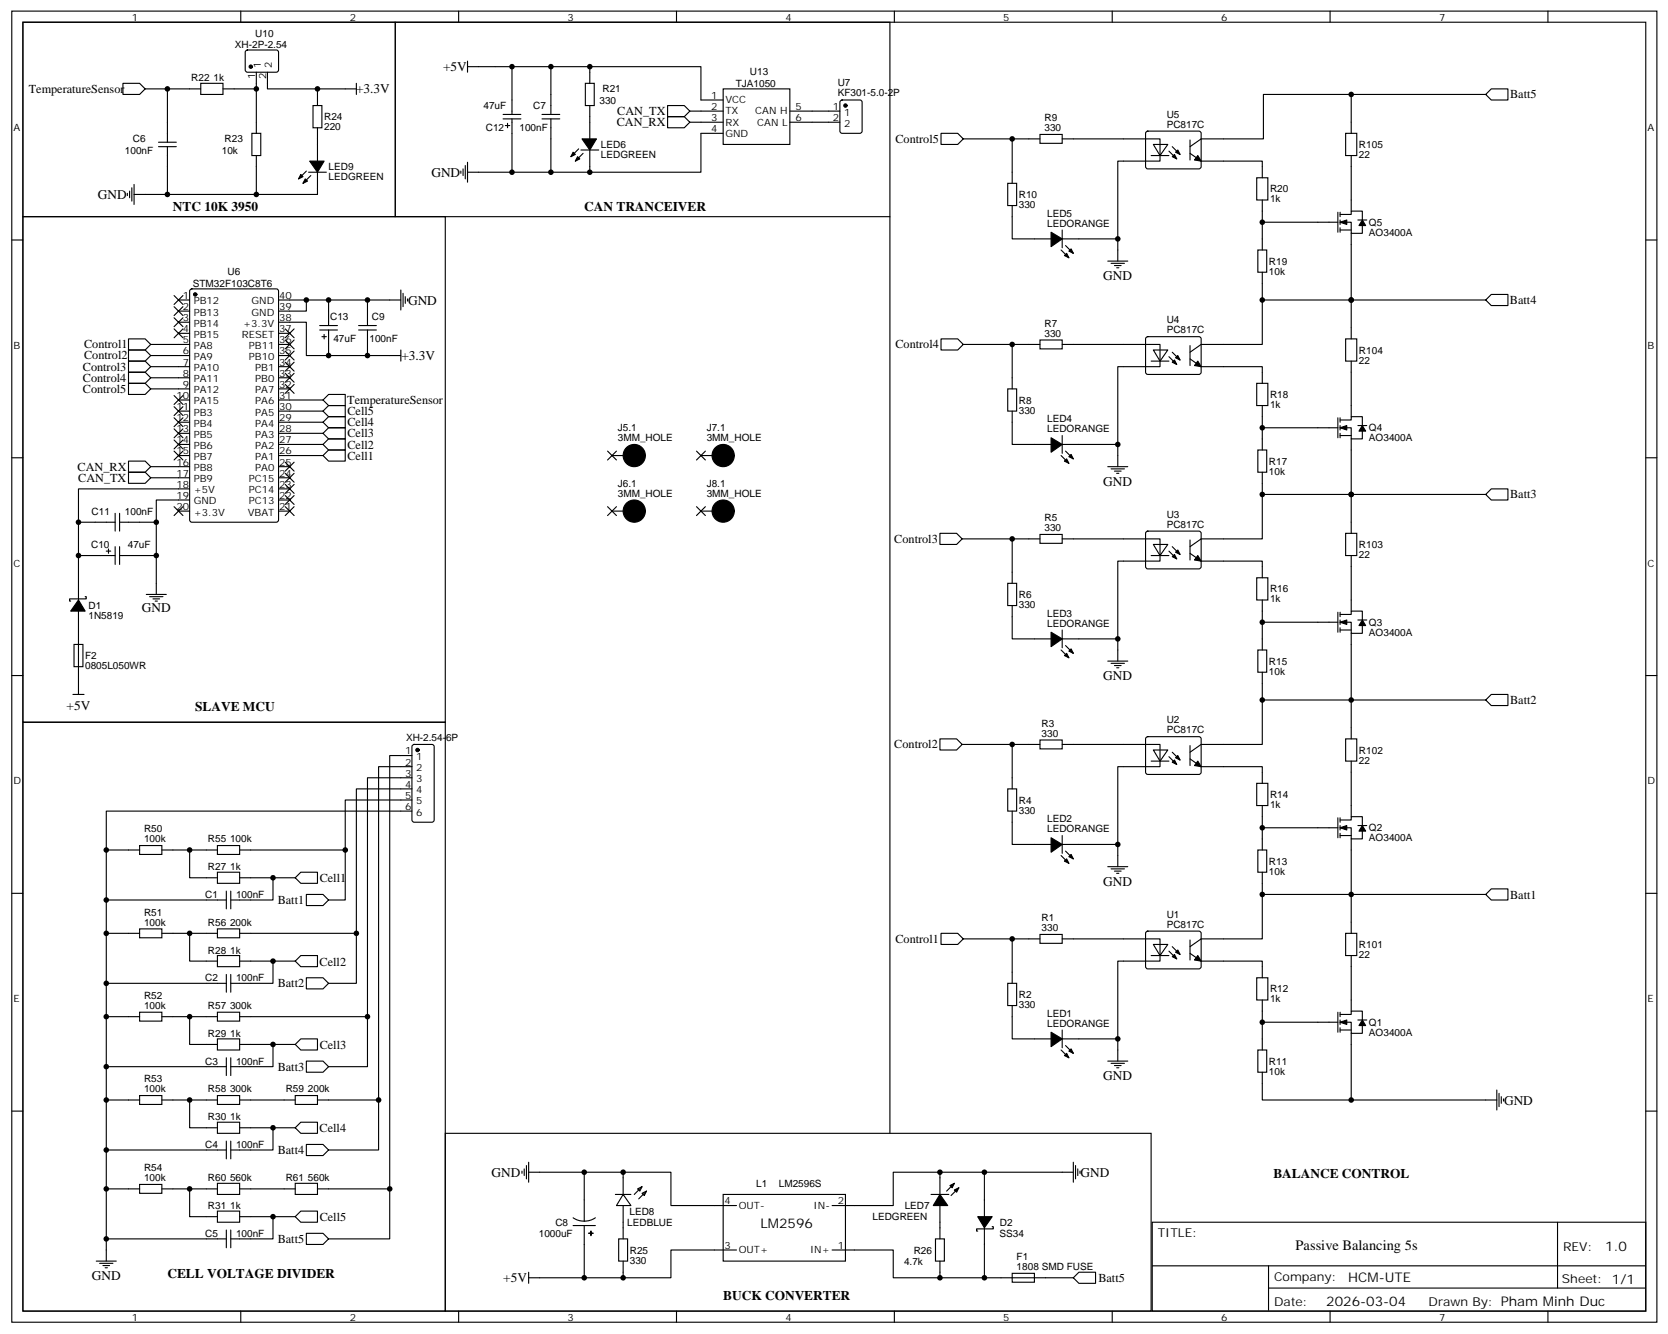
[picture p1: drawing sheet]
<svg xmlns="http://www.w3.org/2000/svg" width="529mm" height="424mm" viewBox="0 0 529 424" stroke-linecap="round" stroke-linejoin="round" font-family="sans-serif">
<g fill="none" stroke="#000" stroke-width=".35">
<path d="M3.7 3.5h522.2v416.3h-522.2zM7.3 7.1h515v409.2h-515zM7.3 7.1h118.1v61.7h-118.1zM76.4 3.5v3.6M78.1 16.1l.4-.2h9.5l.4 .7-.1 5.9-.6 .4h-9.4l-.5-.7v-5.6zM125.4 7.1h157v61.7h-157zM145.6 3.5v3.6M148.4 19.4v3.5M214.7 3.5v3.6M283.8 3.5v3.6M353 3.5v3.6M422.1 3.5v3.6"/>
<path d="M491.3 3.5v3.6M39 26.5h5.3l1.8 1.7-1.8 1.8h-5.3zM46.1 28.2h17.6M53.1 28.2v17M63.7 26.5h7.1v3.5h-7.1zM81.4 22.9v5.3h-10.6M81.4 28.2v14.1M84.9 22.9v5.3h28.2M99.3 33.5h2.9v7.1h-2.9zM100.8 28.2v5.3M113.1 26.5v3.5M148.4 21.2h74.1v10.6h7"/>
<path d="M159.7 37.7h5.6M159.7 36.3h5.6M160.4 39.9h1.4M161.1 39.2v1.4M162.5 21.2v15.1M162.5 37.7v17M172 37.7h5.7M172 36.3h5.7M174.8 21.2v15.1M174.8 37.7v17M185.8 26.5h2.8v7h-2.8zM187.2 21.2v5.3"/>
<path d="M187.2 33.5v10.6M211.9 33.5h5.3l1.7 1.8-1.7 1.7h-5.3zM211.9 37h5.3l1.7 1.8-1.7 1.8h-5.3zM218.9 35.3h10.6M218.9 38.8h10.6M229.5 28.2h21.2v17.7h-21.2zM250.7 35.3h15.9M250.7 38.8h15.9M266.8 32l.5-.2h5.6l.7 .4v9.4l-.4 .7h-5.9l-.7-.4v-9.4zM428.8 30v12.3M471.5 30h-70.5v14.1h-19.8l-3.5 2.5M471.5 30l1.8-1.8h5.3v3.6h-5.3z"/>
<path d="M41.8 59.6v4.3M42.5 58.6v6.3M50.3 46.6h5.7M50.3 45.2h5.7M53.1 46.6v15.1M79.9 42.3h2.9v7.1h-2.9zM81.4 49.4v12.3h-38.9M97.2 54.3l-2.4 2.5M97.9 54.7h5.7M98.6 55.7l-2.4 2.5M100.8 54.7v7h-19.4M100.8 40.6v10.6"/>
<path d="M146.3 54.3v.7M147 53.6v2.1M147.7 52.6v4.2M148.4 51.5v6.4M183.7 47.3l-2.5 2.4M184.4 47.6h5.6M185.1 48.7l-2.5 2.5M187.2 47.6v7.1M229.5 42.3h-7v12.4h-74.1M298.7 42.3h5.3l1.7 1.8-1.7 1.8h-5.3zM305.7 44.1h24.4M319.8 58.2h2.9v7.1h-2.9z"/>
<path d="M321.2 44.1v14.1M330.1 42.7h7v2.8h-7zM337.1 44.1h31.1v7.1h-13.4v24.6h-17.7M363.8 41.8l.5-.2 16.5 .1 .4 .6-.1 10.9-.6 .4h-16.5l-.4-.7v-10.6zM365.3 49.4h5.7M366 45.9h4.6l-2.4 3.5zM371 48l2.5 2.4M372 46.6l2.5 2.4M377.7 48.7l3.5 2.5h19.4v5.2M377.7 44.4v6.4M398.9 56.4h3.5v7.1h-3.5zM427.1 42.3h3.5v7.1h-3.5z"/>
<path d="M428.8 49.4v17.6M3.7 76.2h3.6M7.3 68.8h134v160.5h-134zM40.4 61.4v.7M41.1 60.7v2.1M282.4 68.8v291M321.2 65.3v10.5h12.4M336.8 79.4l2.4 2.4M337.1 73v5.7M338.2 78l2.4 2.4M354.8 75.8v7.1M399.2 79.4h2.8v7h-2.8z"/>
<path d="M400.6 63.5v15.9M400.6 70.6h24M424.6 67.4v6.3M425.3 68.1h3.5v-1.1h3.6v2.8M425.3 70.6h3.5v3.5h3.6v-2.5M425.3 67.4v1.4M425.3 69.8v1.5M425.3 72.3v1.4M425.3 73h3.5M428.8 74.1v33.5M431 69.8h2.8M522.3 76.2h3.6"/>
<path d="M55.2 97.4l2.9 2.8M55.2 93.8l2.9 2.9M56.7 95.2h3.5M56.7 98.8h3.5M58.1 97.4l-2.9 2.8M58.1 93.8l-2.9 2.9M60.4 91.9l.5-.2h26.8l.7 .5v72.9l-.5 .7h-27l-.7-.5v-72.9zM88.4 95.2h38.8M97.2 95.2v3.6h-8.8M104.3 95.2v8.2M116.6 95.2v8.2M127.2 92.1v6.3"/>
<path d="M127.9 93.1v4.3M128.6 94.2v2.1M129.3 94.9v.7M351.6 82.9h6.3M352.6 83.6h4.3M353.7 84.3h2.1M354.4 85h.7M400.6 86.4v8.8M471.5 95.2l1.8-1.7h5.3v3.5h-5.3zM471.5 95.2h-70.9v14.2h-19.4l-3.5 2.4M40.8 107.6h5.3l1.7 1.8-1.7 1.7h-5.3zM40.8 111.1h5.3l1.7 1.8-1.7 1.8h-5.3z"/>
<path d="M40.8 114.7h5.3l1.7 1.7-1.7 1.8h-5.3zM40.8 118.2h5.3l1.7 1.7-1.7 1.8h-5.3zM47.8 109.4h12.4M47.8 112.9h12.4M47.8 116.4h12.4M47.8 119.9h12.4M55.2 104.4l2.9 2.8M55.2 100.9l2.9 2.8M56.7 102.3h3.5M56.7 105.8h3.5M58.1 104.4l-2.9 2.8M58.1 100.9l-2.9 2.8"/>
<path d="M88.4 102.3h8.8v10.6h30M88.4 109.4h3.5M88.4 105.8h3.5M88.4 112.9h3.5M88.4 116.4h3.5M88.4 119.9h3.5M90.5 104.4l2.8 2.8M90.5 107.9l2.8 2.9M90.5 111.5l2.8 2.8M90.5 115l2.8 2.8M90.5 118.5l2.8 2.9M93.3 104.4l-2.8 2.8"/>
<path d="M93.3 107.9l-2.8 2.9M93.3 111.5l-2.8 2.8M93.3 115l-2.8 2.8M93.3 118.5l-2.8 2.9M101.5 104.8h5.6M101.5 103.4h5.6M102.2 106.9h1.4M102.9 106.2v1.4M104.3 104.8v8.1M113.8 104.8h5.7M113.8 103.4h5.7M116.6 104.8v8.1"/>
<path d="M127.2 111.1v3.6M298.7 107.6h5.3l1.7 1.8-1.7 1.7h-5.3zM305.7 109.4h24.4M321.2 109.4v14.1M330.1 107.9h7v2.9h-7zM337.1 109.4h31.1v7h-13.4v24.7M363.8 107.1l.5-.2h16.5l.4 .7-.1 10.9-.6 .4-16.5-.1-.4-.6v-10.6zM365.3 114.7h5.7M366 111.1h4.6l-2.4 3.6zM371 113.2l2.5 2.5M372 111.8l2.5 2.5M377.7 113.9l3.5 2.5h19.4v5.3"/>
<path d="M377.7 109.7v6.4M427.1 107.6h3.5v7.1h-3.5zM428.8 114.7v17.6M40.8 121.7h5.3l1.7 1.8-1.7 1.7h-5.3zM47.8 123.5h12.4M55.2 129.1l2.9 2.8M55.2 132.6l2.9 2.9M55.2 136.2l2.9 2.8M55.2 139.7l2.9 2.8M55.2 125.6l2.9 2.8M56.7 127h3.5M56.7 130.5h3.5"/>
<path d="M56.7 134.1h3.5M56.7 137.6h3.5M58.1 139.7l-2.9 2.8M58.1 129.1l-2.9 2.8M58.1 132.6l-2.9 2.9M58.1 136.2l-2.9 2.8M58.1 125.6l-2.9 2.8M88.4 123.5h3.5M88.4 127h14.1M88.4 130.5h14.1M88.4 134.1h14.1M88.4 137.6h14.1"/>
<path d="M90.5 122.1l2.8 2.8M93.3 122.1l-2.8 2.8M104.3 139.3h5.3v3.6h-5.3l-1.8-1.8zM104.3 135.8h5.3v3.5h-5.3l-1.8-1.7zM104.3 132.3h5.3v3.5h-5.3l-1.8-1.7zM104.3 128.8h5.3v3.5h-5.3l-1.8-1.8zM104.3 125.2h5.3v3.6h-5.3l-1.8-1.8zM319.8 123.5h2.9v7h-2.9zM321.2 130.5v10.6h12.4M337.1 138.3v5.6M398.9 121.7h3.5v7.1h-3.5zM400.6 128.8v14.1"/>
<path d="M400.6 135.8h24M424.6 132.6v6.4M425.3 133.3h3.5v-1h3.6v2.8M425.3 135.8h3.5v3.5h3.6v-2.4M425.3 132.6v1.5M425.3 135.1v1.4M425.3 137.6v1.4M425.3 138.3h3.5M428.8 139.3v30M431 135.1h2.8M3.7 145.3h3.6M40.8 149.9h5.3l1.7 1.8-1.7 1.8h-5.3z"/>
<path d="M40.8 146.4h5.3l1.7 1.8-1.7 1.7h-5.3zM47.8 148.2h12.4M47.8 151.7h12.4M55.2 143.2l2.9 2.8M56.7 141.1h3.5M56.7 144.6h3.5M58.1 143.2l-2.9 2.8M60.2 155.2h-35.3v35.3M60.2 158.8h-10.6v29.9M88.4 148.2h3.5M88.4 141.1h14.1M88.4 144.6h14.1"/>
<path d="M88.4 151.7h3.5M88.4 155.2h3.5M88.4 158.8h3.5M90.5 157.3l2.8 2.9M90.5 153.8l2.8 2.8M90.5 150.3l2.8 2.8M90.5 146.8l2.8 2.8M93.3 157.3l-2.8 2.9M93.3 153.8l-2.8 2.8M93.3 150.3l-2.8 2.8M93.3 146.8l-2.8 2.8M102.5 144.6l1.8-1.7h5.3v3.5h-5.3z"/>
<path d="M192.8 143.2l2.9 2.8M194.2 144.6h3.6M195.7 143.2l-2.9 2.8M199.5 144.6h3.6M201.3 142.9v3.5M221.1 143.2l2.8 2.8M222.5 144.6h3.5M223.9 143.2l-2.8 2.8M227.8 144.6h3.5M229.5 142.9v3.5M336.8 144.6l2.4 2.5M337.1 141.1h17.7v7.1"/>
<path d="M338.2 143.2l2.4 2.5M351.6 148.2h6.3M352.6 148.9h4.3M353.7 149.6h2.1M354.4 150.3h.7M399.2 142.9h2.8v7h-2.8zM400.6 149.9v7.1M471.5 157l1.8-1.8h5.3v3.6h-5.3zM471.5 157h-70.9v14.1h-19.4l-3.5 2.5M522.3 145.3h3.6M24.9 176.4h11.6M24.9 165.8h11.6"/>
<path d="M33.7 175h1.4M34.4 174.3v1.4M36.5 163v5.6M36.5 173.6v5.6M38 176.4h11.6M38 165.8h11.6M38 163v5.6M38 173.6v5.6M55.2 160.9l2.9 2.8M56.7 162.3h3.5M58.1 160.9l-2.9 2.8M88.4 162.3h3.5"/>
<path d="M90.5 160.9l2.8 2.8M93.3 160.9l-2.8 2.8M192.8 160.9l2.9 2.8M194.2 162.3h3.6M195.7 160.9l-2.9 2.8M199.5 162.3h3.6M201.3 160.5v3.5M221.1 160.9l2.8 2.8M222.5 162.3h3.5M223.9 160.9l-2.8 2.8M227.8 162.3h3.5M229.5 160.5v3.5"/>
<path d="M298.3 169.3h5.3l1.8 1.8-1.8 1.8h-5.3zM305.4 171.1h24.7M321.2 171.1v14.1M330.1 169.7h7v2.8h-7zM337.1 171.1h31.1v7.1h-13.4v24.6M363.8 168.8l.5-.2 16.5 .1 .4 .6-.1 10.9-.6 .4h-16.5l-.4-.7v-10.6zM365.3 176.4h5.7M366 172.9h4.6l-2.4 3.5zM371 175l2.5 2.4M372 173.6l2.5 2.4M377.7 175.7l3.5 2.5h19.4v5.2M377.7 171.4v6.4"/>
<path d="M427.1 169.3h3.5v7.1h-3.5zM428.8 176.4v17.6M24.9 194v26.5M27 189.4h.4v.7h-5.3v.8h.3M46.4 188.7h6.4M47.5 189.4h4.2M48.5 190.1h2.2M49.2 190.9h.8M319.8 185.2h2.9v7.1h-2.9zM321.2 192.3v10.5h12.4M398.9 183.4h3.5v7.1h-3.5zM400.6 190.5v15.9"/>
<path d="M400.6 197.6h24M424.6 194.4v6.3M425.3 195.1h3.5v-1.1h3.6v2.8M425.3 197.6h3.5v3.5h3.6v-2.5M425.3 194.4v1.4M425.3 196.8v1.5M425.3 199.3v1.4M431 196.8h2.8M3.7 214.5h3.6M23.5 204.6h2.8v7.1h-2.8zM336.8 206.4l2.4 2.4M337.1 202.8h17.7v7.1"/>
<path d="M337.1 200v5.7M338.2 205l2.4 2.4M351.6 209.9h6.3M352.6 210.6h4.3M353.7 211.3h2.1M354.4 212h.7M399.2 206.4h2.8v7h-2.8zM400.6 213.4v8.8M425.3 200h3.5M428.8 201.1v33.5M522.3 214.5h3.6M7.3 229.3h134v187h-134z"/>
<path d="M23.1 220.5h3.6M130.7 239.9h-7v137.6h-22.9M131 236.6l.4-.2h5.7l.6 .4 .1 23.5-.5 .7-5.9 .1-.6-.5-.1-23.5zM298.3 234.6h5.3l1.8 1.8-1.8 1.7h-5.3zM305.4 236.4h24.7M321.2 236.4v14.1M330.1 234.9h7v2.9h-7zM337.1 236.4h31.1v7h-13.4v24.7M363.8 234.1l.5-.2h16.5l.4 .7-.1 10.9-.6 .4-16.5-.1-.4-.6v-10.6zM366 238.1h4.6l-2.4 3.6zM372 238.8l2.5 2.5M377.7 236.7v6.4"/>
<path d="M427.1 234.6h3.5v7.1h-3.5zM471.5 222.2h-70.9v14.2h-19.4l-3.5 2.4M471.5 222.2l1.8-1.7h5.3v3.5h-5.3zM130.7 254h-21.1v15.9h-33.5M130.7 250.5h-17.6v45.8h-37M130.7 257.5h-97v12.4M130.7 246.9h-14.1v75.9h-40.5M130.7 243.4h-10.5v105.8h-19.4M319.8 250.5h2.9v7h-2.9zM321.2 257.5v10.6h12.4M365.3 241.7h5.7M371 240.2l2.5 2.5"/>
<path d="M377.7 240.9l3.5 2.5h19.4v5.3M398.9 248.7h3.5v7.1h-3.5zM400.6 255.8v14.1M424.6 259.6v6.4M425.3 259.6v1.5M428.8 241.7v17.6M44.3 268.5h7.1v2.8h-7.1zM44.3 269.9h-10.6v130.5M51.4 269.9h17.6M60.2 269.9v8.8h8.8M69 268.5h7.1v2.8h-7.1zM69 276.9h7.1v3.6h-7.1z"/>
<path d="M76.1 278.7h17.6M86.6 278.7v7h-13.4M93.7 278.7l1.8-1.8h5.3v3.6h-5.3zM109.6 269.9v15.8h-5.3M336.8 271.6l2.4 2.5M337.1 268.1h17.7v7.1M337.1 265.3v5.6M338.2 270.2l2.4 2.5M351.6 275.2h6.3M352.6 275.9h4.3M353.7 276.6h2.1M354.4 277.3h.7"/>
<path d="M399.2 269.9h2.8v7h-2.8zM400.6 276.9v7.1M400.6 262.8h24M425.3 260.3h3.5v-1h3.6v2.8M425.3 262.8h3.5v3.5h3.6v-2.4M425.3 262.1v1.4M425.3 264.6v1.4M425.3 265.3h3.5M428.8 266.3v30M431 262.1h2.8M3.7 283.6h3.6M33.7 296.3h10.6"/>
<path d="M33.7 285.7h38.1M44.3 294.9h7.1v2.8h-7.1zM51.4 296.3h17.6M60.2 296.3v8.9h8.8M69 294.9h7.1v2.8h-7.1zM71.8 282.9v5.7M73.2 282.9v5.7M97.2 284h5.3l1.8 1.7-1.8 1.8h-5.3zM113.1 296.3v15.9h-8.8M298.7 296.3h5.3l1.7 1.8-1.7 1.8h-5.3zM305.7 298.1h24.4M321.2 298.1v14.1"/>
<path d="M330.1 296.7h7v2.8h-7zM337.1 298.1h31.1v7.1h-13.4v24.6h-17.7M363.8 295.8l.5-.2 16.5 .1 .4 .6-.1 10.9-.6 .4h-16.5l-.4-.7v-10.6zM366 299.9h4.6l-2.4 3.5zM377.7 298.4v6.4M427.1 296.3h3.5v7.1h-3.5zM471.5 284h-70.9v14.1h-19.4l-3.5 2.5M471.5 284l1.8-1.8h5.3v3.5h-5.3zM522.3 283.6h3.6M33.7 312.2h38.1M69 303.4h7.1v3.5h-7.1zM71.8 309.4v5.6"/>
<path d="M73.2 309.4v5.6M76.1 305.2h17.6M86.6 305.2v7h-13.4M93.7 305.2l1.8-1.8h5.3v3.5h-5.3zM97.2 310.4h5.3l1.8 1.8-1.8 1.8h-5.3zM319.8 312.2h2.9v7.1h-2.9zM321.2 319.3v10.5h12.4M365.3 303.4h5.7M371 302l2.5 2.4M372 300.6l2.5 2.4M377.7 302.7l3.5 2.5h19.4v5.2M398.9 310.4h3.5v7.1h-3.5z"/>
<path d="M400.6 317.5v15.9M428.8 303.4v17.6M33.7 322.8h10.6M33.7 338.7h38.1M44.3 321.4h7.1v2.8h-7.1zM51.4 322.8h17.6M60.2 322.8v8.8h8.8M69 321.4h7.1v2.8h-7.1zM69 329.8h7.1v3.6h-7.1zM71.8 335.8v5.7M73.2 335.8v5.7M76.1 331.6h17.6"/>
<path d="M86.6 331.6v7.1h-13.4M93.7 331.6l1.8-1.8h5.3v3.6h-5.3zM97.2 336.9h5.3l1.8 1.8-1.8 1.7h-5.3zM116.6 322.8v15.9h-12.3M336.8 333.4l2.4 2.4M337.1 327v5.7M338.2 332l2.4 2.4M351.6 336.9h6.3M352.6 337.6h4.3M353.7 338.3h2.1M354.4 339h.7M354.8 329.8v7.1"/>
<path d="M399.2 333.4h2.8v7h-2.8zM400.6 324.6h24M424.6 321.4v6.3M425.3 322.1h3.5v-1.1h3.6v2.8M425.3 324.6h3.5v3.5h3.6v-2.5M425.3 327h3.5M425.3 321.4v1.4M425.3 323.8v1.5M425.3 326.3v1.4M428.8 328.1v21.1M431 323.8h2.8M3.7 352.8h3.6"/>
<path d="M33.7 349.2h10.6M44.3 347.8h7.1v2.9h-7.1zM51.4 349.2h17.6M60.2 349.2v8.9h8.8M69 347.8h7.1v2.9h-7.1zM69 356.3h7.1v3.5h-7.1zM76.1 349.2h17.6M76.1 358.1h17.6M86.6 358.1v7h-13.4M93.7 347.8h7.1v2.9h-7.1zM93.7 358.1l1.8-1.8h5.3v3.5h-5.3zM120.2 349.2v15.9h-15.9"/>
<path d="M141.3 359.8h224v56.5h-224zM400.6 340.4v8.8h74.5M475.1 346.1v6.3M475.8 347.1v4.3M476.5 348.2v2.1M477.2 348.9v.7M522.3 352.8h3.6M33.7 377.5h10.6M33.7 365.1h38.1M44.3 376.1h7.1v2.8h-7.1zM51.4 377.5h17.6M60.2 377.5v8.8h8.8"/>
<path d="M69 375.7h7.1v3.5h-7.1zM71.8 362.3v5.6M73.2 362.3v5.6M76.1 377.5h17.6M93.7 375.7h7.1v3.5h-7.1zM97.2 363.4h5.3l1.8 1.7-1.8 1.8h-5.3zM123.7 377.5v15.8h-19.4M165.7 371.8v.7M166.4 371.1v2.1M167.1 370.1v4.2M167.8 372.2h45.1v10.6h20.9M167.8 369v6.4"/>
<path d="M185.4 372.2v15.5M195.3 379.2h4.9M197.8 379.2l2.4 3.6h-4.5zM197.8 372.2v7M202.4 377.5l1.4-.7-.7 1.4zM203.8 378.9l1.4-.7-.7 1.4zM203.8 376.8l-2.5 2.4M205.2 378.2l-2.5 2.4M229.5 379.2h38.8v21.2h-38.8zM295.5 379.2h5.6M298.3 372.2v7M302.9 375.7l-2.5 2.5"/>
<path d="M304.3 377.1l-2.5 2.5M312.4 372.2v14.1M340.6 372.2h-57.1v10.6h-19.4M340.6 369v6.4M341.3 370.1v4.2M342.1 371.1v2.1M342.8 371.8v.7M33.7 393.3h38.1M69 384.5h7.1v3.6h-7.1zM71.8 390.5v5.7M73.2 390.5v5.7M76.1 386.3h17.6"/>
<path d="M86.6 386.3v7h-13.4M93.7 386.3l1.8-1.8h5.3v3.6h-5.3zM97.2 391.6h5.3l1.8 1.7-1.8 1.8h-5.3zM181.9 386.6l1.7 .9 1.8 .2M181.9 389.1h7M185.4 389.1v16.6M188.9 386.6l-1.6 .9-1.9 .2M196.4 393.3h2.8v7.1h-2.8zM197.8 382.8v10.5M233.8 396.9h-20.9v8.8h-45.1M264.1 396.9h19.4v8.8h57.1M296.9 393.3h2.8v7.1h-2.8z"/>
<path d="M298.3 382.8v10.5M312.4 389.8v15.9M314.9 389.5h.3v.7h-5.2v.7h.3M365.7 388.1h156.6v28.2h-156.6zM494.3 388.1v20.9M30.6 400.4h6.3M31.6 401.1h4.2M32.7 401.8h2.1M33.4 402.5h.7M76.4 416.3v3.5M145.6 416.3v3.5M167.8 403.9v3.6"/>
<path d="M197.8 400.4v5.3M214.7 416.3v3.5M283.8 416.3v3.5M298.3 400.4v5.3M321.2 404.3h7.1v2.8h-7.1zM340.6 405.7l1.8-1.8h5.3v3.6h-5.3zM353 416.3v3.5M365.7 401.9h156.5M402.6 409h119.6M402.6 401.9v14.1M422.1 416.3v3.5M491.3 416.3v3.5"/>
<circle cx="201.3" cy="144.6" r=".88"/>
<circle cx="229.5" cy="144.6" r=".88"/>
<circle cx="201.3" cy="162.3" r=".88"/>
<circle cx="229.5" cy="162.3" r=".88"/>
</g>
<g fill="#000" stroke="#000" stroke-width=".35">
<path d="M95.5 55.4l.7 .7-1.4 .7zM96.9 56.8l.7 .7-1.4 .7zM98.3 51.2h4.6l-2.1 3.5zM181.9 48.3l.7 .7-1.4 .7zM183.3 49.7l.7 .7-1.4 .8zM184.7 44.1h4.6l-2.1 3.5zM372.7 49l.8 1.4-1.5-.7zM373.1 48.3l.7-.7 .7 1.4zM380.2 49.4l1 1.8-2.1-.4zM333.6 73.7l3.5 2.1-3.5 2.5zM425.3 70.6l2.1-.8v1.5zM432.4 69.8l1 1.8h-2.1z"/>
<path d="M337.8 81.1l.7-.7 .7 1.4zM339.2 79.7l.7-.7 .7 1.4zM372.7 114.3l.8 1.4-1.5-.7zM373.8 112.9l.7 1.4-1.4-.7zM380.2 114.7l1 1.7-2.1-.3zM333.6 139l3.5 2.1-3.5 2.5zM425.3 135.8l2.1-.7v1.4zM432.4 135.1l1 1.8h-2.1zM338.5 145.7l.7 1.4-1.4-.7zM339.2 145l.7-.7 .7 1.4zM372 176.7l.7-.7 .8 1.4zM373.1 175.3l.7-.7 .7 1.4z"/>
<path d="M380.2 176.4l1 1.8-2.1-.4zM24.9 190.5l2.1 3.5h-4.6zM425.3 197.6l2.1-.8v1.5zM432.4 196.8l1 1.8h-2.1zM333.6 200.7l3.5 2.1-3.5 2.5zM337.8 208.1l.7-.7 .7 1.4zM339.2 206.7l.7-.7 .7 1.4zM372 242l.7-.7 .8 1.4zM373.8 239.9l.7 1.4-1.4-.7zM380.2 241.7l1 1.7-2.1-.3zM333.6 266l3.5 2.1-3.5 2.5zM338.5 272.7l.7 1.4-1.4-.7z"/>
<path d="M339.2 272l.7-.7 .7 1.4zM425.3 262.8l2.1-.7v1.4zM432.4 262.1l1 1.8h-2.1zM372 303.7l.7-.7 .8 1.4zM373.8 301.6l.7 1.4-1.4-.7zM380.2 303.4l1 1.8-2.1-.4zM333.6 327.7l3.5 2.1-3.5 2.5zM338.5 334.4l.7 1.4-1.4-.7zM339.2 333.7l.7-.7 .7 1.4zM425.3 324.6l2.1-.8v1.5zM432.4 323.8l1 1.8h-2.1zM301.5 376.4l1.4-.7-.7 1.4z"/>
<path d="M302.9 377.8l1.4-.7-.7 1.4zM186.8 391.5l1.4 .1zM187.5 390.9l.1 1.4zM298.3 379.2l2.5 3.6h-4.6zM310.3 386.3h4.6l-2.5 3.5z"/>
<circle cx="79.6" cy="21.2" r=".53"/>
<circle cx="268.3" cy="33.5" r=".53"/>
<circle cx="61.9" cy="93.5" r=".53"/>
<circle cx="201.3" cy="144.6" r="3.5"/>
<circle cx="201.3" cy="144.6" r="1.76"/>
<circle cx="229.5" cy="144.6" r="3.5"/>
<circle cx="229.5" cy="144.6" r="1.76"/>
<circle cx="201.3" cy="162.3" r="3.5"/>
<circle cx="201.3" cy="162.3" r="1.76"/>
<circle cx="229.5" cy="162.3" r="3.5"/>
<circle cx="229.5" cy="162.3" r="1.76"/>
<circle cx="132.5" cy="238.1" r=".53"/>
</g>
<g fill="#000">
<circle cx="53.1" cy="28.2" r=".88"/>
<circle cx="81.4" cy="28.2" r=".88"/>
<circle cx="100.8" cy="28.2" r=".88"/>
<circle cx="162.5" cy="21.2" r=".88"/>
<circle cx="174.8" cy="21.2" r=".88"/>
<circle cx="187.2" cy="21.2" r=".88"/>
<circle cx="428.8" cy="30" r=".88"/>
<circle cx="162.5" cy="54.7" r=".88"/>
<circle cx="174.8" cy="54.7" r=".88"/>
<circle cx="187.2" cy="54.7" r=".88"/>
<circle cx="321.2" cy="44.1" r=".88"/>
<circle cx="53.1" cy="61.7" r=".88"/>
<circle cx="81.4" cy="61.7" r=".88"/>
<circle cx="354.8" cy="75.8" r=".88"/>
<circle cx="400.6" cy="70.6" r=".88"/>
<circle cx="97.2" cy="95.2" r=".88"/>
<circle cx="104.3" cy="95.2" r=".88"/>
<circle cx="116.6" cy="95.2" r=".88"/>
<circle cx="400.6" cy="95.2" r=".88"/>
<circle cx="428.8" cy="95.2" r=".88"/>
<circle cx="104.3" cy="112.9" r=".88"/>
<circle cx="116.6" cy="112.9" r=".88"/>
<circle cx="321.2" cy="109.4" r=".88"/>
<circle cx="400.6" cy="135.8" r=".88"/>
<circle cx="354.8" cy="141.1" r=".88"/>
<circle cx="400.6" cy="157" r=".88"/>
<circle cx="428.8" cy="157" r=".88"/>
<circle cx="24.9" cy="165.8" r=".88"/>
<circle cx="24.9" cy="176.4" r=".88"/>
<circle cx="49.6" cy="165.8" r=".88"/>
<circle cx="49.6" cy="176.4" r=".88"/>
<circle cx="321.2" cy="171.1" r=".88"/>
<circle cx="400.6" cy="197.6" r=".88"/>
<circle cx="354.8" cy="202.8" r=".88"/>
<circle cx="321.2" cy="236.4" r=".88"/>
<circle cx="400.6" cy="222.2" r=".88"/>
<circle cx="428.8" cy="222.2" r=".88"/>
<circle cx="33.7" cy="269.9" r=".88"/>
<circle cx="60.2" cy="269.9" r=".88"/>
<circle cx="86.6" cy="278.7" r=".88"/>
<circle cx="109.6" cy="269.9" r=".88"/>
<circle cx="354.8" cy="268.1" r=".88"/>
<circle cx="400.6" cy="262.8" r=".88"/>
<circle cx="33.7" cy="296.3" r=".88"/>
<circle cx="33.7" cy="285.7" r=".88"/>
<circle cx="60.2" cy="296.3" r=".88"/>
<circle cx="113.1" cy="296.3" r=".88"/>
<circle cx="321.2" cy="298.1" r=".88"/>
<circle cx="400.6" cy="284" r=".88"/>
<circle cx="428.8" cy="284" r=".88"/>
<circle cx="33.7" cy="312.2" r=".88"/>
<circle cx="86.6" cy="305.2" r=".88"/>
<circle cx="33.7" cy="322.8" r=".88"/>
<circle cx="33.7" cy="338.7" r=".88"/>
<circle cx="60.2" cy="322.8" r=".88"/>
<circle cx="86.6" cy="331.6" r=".88"/>
<circle cx="116.6" cy="322.8" r=".88"/>
<circle cx="354.8" cy="329.8" r=".88"/>
<circle cx="400.6" cy="324.6" r=".88"/>
<circle cx="33.7" cy="349.2" r=".88"/>
<circle cx="60.2" cy="349.2" r=".88"/>
<circle cx="86.6" cy="358.1" r=".88"/>
<circle cx="120.2" cy="349.2" r=".88"/>
<circle cx="428.8" cy="349.2" r=".88"/>
<circle cx="33.7" cy="365.1" r=".88"/>
<circle cx="33.7" cy="377.5" r=".88"/>
<circle cx="60.2" cy="377.5" r=".88"/>
<circle cx="123.7" cy="377.5" r=".88"/>
<circle cx="185.4" cy="372.2" r=".88"/>
<circle cx="197.8" cy="372.2" r=".88"/>
<circle cx="298.3" cy="372.2" r=".88"/>
<circle cx="312.4" cy="372.2" r=".88"/>
<circle cx="33.7" cy="393.3" r=".88"/>
<circle cx="86.6" cy="386.3" r=".88"/>
<circle cx="185.4" cy="405.7" r=".88"/>
<circle cx="197.8" cy="405.7" r=".88"/>
<circle cx="298.3" cy="405.7" r=".88"/>
<circle cx="312.4" cy="405.7" r=".88"/>
</g>
<text font-size="4.6" x="411.2" y="396.9">Passive Balancing 5s</text>
<g font-size="4.2">
<text x="140.6" y="22.6">+5V</text>
<text x="113" y="29.6">+3.3V</text>
<text x="136.9" y="56.1">GND</text>
<text x="31.1" y="63.2">GND</text>
<text x="54.9" y="67">NTC 10K 3950</text>
<text x="185.4" y="67">CAN TRANCEIVER</text>
<text x="350.2" y="88.9">GND</text>
<text x="129.5" y="96.7">GND</text>
<text x="127.4" y="114.3">+3.3V</text>
<text x="350.2" y="154.2">GND</text>
<text x="45" y="194.4">GND</text>
<text x="350.2" y="215.9">GND</text>
<text x="21.1" y="225.4">+5V</text>
<text x="61.9" y="225.8">SLAVE MCU</text>
<text x="350.2" y="281.2">GND</text>
<text x="350.2" y="342.9">GND</text>
<text x="477.3" y="350.7">GND</text>
<text x="156" y="373.7">GND</text>
<text x="342.9" y="373.7">GND</text>
<text x="404.1" y="373.9">BALANCE CONTROL</text>
<text x="241.4" y="389.8">LM2596</text>
<text x="509.5" y="397.3">1.0</text>
<text x="29.1" y="406.5">GND</text>
<text x="53.1" y="405.7">CELL VOLTAGE DIVIDER</text>
<text x="159.7" y="407.2">+5V</text>
<text x="427.9" y="406.9">HCM-UTE</text>
<text x="229.5" y="412.7">BUCK CONVERTER</text>
<text x="420.9" y="414.7">2026-03-04</text>
</g>
<g font-size="3.9">
<text x="9.1" y="29.4">TemperatureSensor</text>
<text x="479.3" y="31.2">Batt5</text>
<text x="195.7" y="40.1">CAN_RX</text>
<text x="195.9" y="36.5">CAN_TX</text>
<text x="284.2" y="45.3">Control5</text>
<text x="479.2" y="96.4">Batt4</text>
<text x="26.7" y="110.6">Control1</text>
<text x="284.2" y="110.6">Control4</text>
<text x="26.3" y="117.7">Control3</text>
<text x="26.7" y="114.1">Control2</text>
<text x="26.3" y="121.2">Control4</text>
<text x="26.3" y="124.7">Control5</text>
<text x="110.2" y="128.3">TemperatureSensor</text>
<text x="110.3" y="131.8">Cell5</text>
<text x="110.3" y="135.4">Cell4</text>
<text x="110.3" y="142.4">Cell2</text>
<text x="110.3" y="138.9">Cell3</text>
<text x="24.6" y="149.4">CAN_RX</text>
<text x="110.3" y="145.9">Cell1</text>
<text x="24.8" y="152.9">CAN_TX</text>
<text x="479.3" y="158.2">Batt3</text>
<text x="283.8" y="172.3">Control3</text>
<text x="479.3" y="223.7">Batt2</text>
<text x="283.8" y="237.6">Control2</text>
<text x="101.5" y="280.1">Cell1</text>
<text x="88.1" y="287">Batt1</text>
<text x="479.3" y="285.4">Batt1</text>
<text x="284.2" y="299.3">Control1</text>
<text x="101.5" y="306.6">Cell2</text>
<text x="88.1" y="313.5">Batt2</text>
<text x="101.5" y="333">Cell3</text>
<text x="88.1" y="339.9">Batt3</text>
<text x="101.5" y="359.5">Cell4</text>
<text x="88.1" y="366.4">Batt4</text>
<text x="101.5" y="387.7">Cell5</text>
<text x="88.1" y="394.6">Batt5</text>
<text x="367.5" y="392.6">TITLE:</text>
<text x="496.1" y="397.3">REV:</text>
<text x="348.6" y="407">Batt5</text>
<text x="404.4" y="406.8">Company:</text>
<text x="495.7" y="407.5">Sheet: 1/1</text>
<text x="404.4" y="414.5">Date:</text>
<text x="453.4" y="414.6">Drawn By: Pham Minh Duc</text>
</g>
<g font-size="3.2">
<text x="41.8" y="6.5">1</text>
<text x="81" y="11.6">U10</text>
<text x="111" y="6.5">2</text>
<text x="180.1" y="6.5">3</text>
<text x="249.3" y="6.5">4</text>
<text x="318.4" y="6.5">5</text>
<text x="387.6" y="6.5">6</text>
<text x="456.7" y="6.5">7</text>
<text x="74.6" y="15.3">XH-2P-2.54</text>
<text x="82.8" y="21.6" transform="rotate(-90 82.8 21.6)">1</text>
<text x="86.3" y="21.6" transform="rotate(-90 86.3 21.6)">2</text>
<text x="238" y="23.8">U13</text>
<text x="60.7" y="25.8">R22</text>
<text x="67.8" y="25.8">1k</text>
<text x="81" y="25.1" transform="rotate(-90 81 25.1)">1</text>
<text x="84.5" y="25.1" transform="rotate(-90 84.5 25.1)">2</text>
<text x="191.2" y="29.4">R21</text>
<text x="233.5" y="27.6">TJA1050</text>
<text x="265.9" y="27.4">U7</text>
<text x="153.4" y="34.7">47uF</text>
<text x="169.2" y="34.6">C7</text>
<text x="190.3" y="32.9">330</text>
<text x="225.7" y="31.4">1</text>
<text x="225.7" y="34.9">2</text>
<text x="230.2" y="32.8">VCC</text>
<text x="252.4" y="34.9">5</text>
<text x="264.4" y="34.9">1</text>
<text x="265.9" y="30.5">KF301-5.0-2P</text>
<text x="4.3" y="41.6">A</text>
<text x="102.9" y="41.4">220</text>
<text x="102.9" y="38.2">R24</text>
<text x="154.2" y="41.7">C12</text>
<text x="164.9" y="41.7">100nF</text>
<text x="225.7" y="38.5">3</text>
<text x="225.7" y="42">4</text>
<text x="230.2" y="36.3">TX</text>
<text x="230.2" y="39.9">RX</text>
<text x="239.7" y="36.3">CAN H</text>
<text x="240.3" y="39.9">CAN L</text>
<text x="252.4" y="38.5">6</text>
<text x="264.4" y="38.5">2</text>
<text x="267.9" y="36.7">1</text>
<text x="267.9" y="40.2">2</text>
<text x="331.5" y="41.6">330</text>
<text x="331.5" y="38.5">R9</text>
<text x="370.3" y="40.6">PC817C</text>
<text x="370.3" y="37.4">U5</text>
<text x="522.9" y="41.6">A</text>
<text x="42.2" y="45.2">C6</text>
<text x="71.3" y="45.2">R23</text>
<text x="190.7" y="47">LED6</text>
<text x="230.2" y="43.4">GND</text>
<text x="431.3" y="47">R105</text>
<text x="39.6" y="48.8">100nF</text>
<text x="70.4" y="48.8">10k</text>
<text x="190.7" y="50.2">LEDGREEN</text>
<text x="431.3" y="50.2">22</text>
<text x="104.3" y="57.2">LEDGREEN</text>
<text x="104.3" y="54">LED9</text>
<text x="323.4" y="62.9">R10</text>
<text x="403.1" y="64.3">1k</text>
<text x="403.1" y="61.1">R20</text>
<text x="323.4" y="66.1">330</text>
<text x="332.3" y="72">LEDORANGE</text>
<text x="332.3" y="68.8">LED5</text>
<text x="434.5" y="71.7">Q5</text>
<text x="434.5" y="74.9">AO3400A</text>
<text x="72.2" y="87.3">U6</text>
<text x="402.7" y="87.2">10k</text>
<text x="402.7" y="84">R19</text>
<text x="58" y="94.9">1</text>
<text x="61.2" y="91.1">STM32F103C8T6</text>
<text x="88.6" y="94.9">40</text>
<text x="58" y="98.4">2</text>
<text x="58" y="102">3</text>
<text x="61.5" y="96.7">PB12</text>
<text x="61.5" y="100.2">PB13</text>
<text x="79.8" y="100.2">GND</text>
<text x="79.8" y="96.7">GND</text>
<text x="88.6" y="102">38</text>
<text x="88.6" y="98.4">39</text>
<text x="104.8" y="101.7">C13</text>
<text x="118.1" y="101.7">C9</text>
<text x="58" y="105.5">4</text>
<text x="61.5" y="103.7">PB14</text>
<text x="61.5" y="107.2">PB15</text>
<text x="76.8" y="107.2">RESET</text>
<text x="77.1" y="103.7">+3.3V</text>
<text x="88.6" y="105.5">37</text>
<text x="331.5" y="106.9">330</text>
<text x="331.5" y="103.7">R7</text>
<text x="370.3" y="105.8">PC817C</text>
<text x="370.3" y="102.6">U4</text>
<text x="4.3" y="110.8">B</text>
<text x="58" y="109">5</text>
<text x="58" y="112.5">6</text>
<text x="61.5" y="110.8">PA8</text>
<text x="79" y="110.8">PB11</text>
<text x="88.6" y="112.5">35</text>
<text x="88.6" y="109">36</text>
<text x="105.8" y="108.7">47uF</text>
<text x="117.3" y="108.7">100nF</text>
<text x="431.3" y="112.3">R104</text>
<text x="522.9" y="110.8">B</text>
<text x="58" y="116.1">7</text>
<text x="58" y="119.6">8</text>
<text x="61.5" y="114.3">PA9</text>
<text x="61.5" y="117.8">PA10</text>
<text x="79" y="114.3">PB10</text>
<text x="81" y="117.8">PB1</text>
<text x="88.6" y="119.6">33</text>
<text x="88.6" y="116.1">34</text>
<text x="431.3" y="115.5">22</text>
<text x="58" y="123.1">9</text>
<text x="61.5" y="121.4">PA11</text>
<text x="61.5" y="124.9">PA12</text>
<text x="81" y="121.4">PB0</text>
<text x="81" y="124.9">PA7</text>
<text x="88.6" y="123.1">32</text>
<text x="56" y="126.6">10</text>
<text x="56" y="130.2">11</text>
<text x="61.5" y="128.4">PA15</text>
<text x="61.5" y="131.9">PB3</text>
<text x="81" y="131.9">PA5</text>
<text x="81" y="128.4">PA6</text>
<text x="88.6" y="130.2">30</text>
<text x="88.6" y="126.6">31</text>
<text x="323.4" y="131.3">330</text>
<text x="323.4" y="128.1">R8</text>
<text x="403.1" y="129.6">1k</text>
<text x="403.1" y="126.4">R18</text>
<text x="56" y="133.7">12</text>
<text x="56" y="137.2">13</text>
<text x="61.5" y="135.5">PB4</text>
<text x="81" y="135.5">PA4</text>
<text x="88.6" y="137.2">28</text>
<text x="88.6" y="133.7">29</text>
<text x="196.1" y="136.9">J5.1</text>
<text x="224.3" y="136.9">J7.1</text>
<text x="332.3" y="137.2">LEDORANGE</text>
<text x="332.3" y="134">LED4</text>
<text x="434.5" y="137">Q4</text>
<text x="56" y="140.8">14</text>
<text x="61.5" y="139">PB5</text>
<text x="61.5" y="142.5">PB6</text>
<text x="81" y="142.5">PA2</text>
<text x="81" y="139">PA3</text>
<text x="88.6" y="140.8">27</text>
<text x="196.1" y="140.1">3MM_HOLE</text>
<text x="224.3" y="140.1">3MM_HOLE</text>
<text x="434.5" y="140.1">AO3400A</text>
<text x="56" y="144.3">15</text>
<text x="56" y="147.8">16</text>
<text x="61.5" y="146">PB7</text>
<text x="61.5" y="149.6">PB8</text>
<text x="81" y="149.6">PA0</text>
<text x="81" y="146">PA1</text>
<text x="88.6" y="147.8">25</text>
<text x="88.6" y="144.3">26</text>
<text x="402.7" y="147.5">R17</text>
<text x="56" y="151.3">17</text>
<text x="56" y="154.9">18</text>
<text x="61.5" y="153.1">PB9</text>
<text x="78.9" y="153.1">PC15</text>
<text x="88.6" y="154.9">23</text>
<text x="88.6" y="151.3">24</text>
<text x="196.1" y="154.5">J6.1</text>
<text x="224.3" y="154.5">J8.1</text>
<text x="402.7" y="150.7">10k</text>
<text x="56" y="158.4">19</text>
<text x="56" y="161.9">20</text>
<text x="61.5" y="156.6">+5V</text>
<text x="61.5" y="160.2">GND</text>
<text x="78.9" y="160.2">PC13</text>
<text x="78.9" y="156.6">PC14</text>
<text x="88.6" y="161.9">21</text>
<text x="88.6" y="158.4">22</text>
<text x="196.1" y="157.7">3MM_HOLE</text>
<text x="224.3" y="157.7">3MM_HOLE</text>
<text x="29.1" y="163.4">C11</text>
<text x="39.6" y="163.4">100nF</text>
<text x="61.5" y="163.7">+3.3V</text>
<text x="78.6" y="163.7">VBAT</text>
<text x="331.5" y="165.5">R5</text>
<text x="370.3" y="167.6">PC817C</text>
<text x="370.3" y="164.4">U3</text>
<text x="331.5" y="168.6">330</text>
<text x="4.3" y="179.9">C</text>
<text x="28.9" y="174">C10</text>
<text x="40.6" y="174">47uF</text>
<text x="431.3" y="177.2">22</text>
<text x="431.3" y="174">R103</text>
<text x="522.9" y="179.9">C</text>
<text x="323.4" y="189.9">R6</text>
<text x="403.1" y="191.3">1k</text>
<text x="403.1" y="188.1">R16</text>
<text x="28.1" y="196.6">1N5819</text>
<text x="28.1" y="193.4">D1</text>
<text x="323.4" y="193">330</text>
<text x="332.3" y="195.8">LED3</text>
<text x="332.3" y="199">LEDORANGE</text>
<text x="434.5" y="201.9">AO3400A</text>
<text x="434.5" y="198.7">Q3</text>
<text x="27" y="209.3">F2</text>
<text x="27" y="212.5">0805L050WR</text>
<text x="402.7" y="214.2">10k</text>
<text x="402.7" y="211">R15</text>
<text x="330.6" y="233.9">330</text>
<text x="330.6" y="230.7">R3</text>
<text x="370.3" y="232.8">PC817C</text>
<text x="370.3" y="229.6">U2</text>
<text x="128.5" y="239.5">1</text>
<text x="128.9" y="235.3">XH-2.54-6P</text>
<text x="431.3" y="239.3">R102</text>
<text x="128.5" y="243.1">2</text>
<text x="132" y="241.3">1</text>
<text x="132" y="244.8">2</text>
<text x="431.3" y="242.5">22</text>
<text x="4.3" y="249.1">D</text>
<text x="128.5" y="246.6">3</text>
<text x="128.5" y="250.1">4</text>
<text x="132" y="248.4">3</text>
<text x="132" y="251.9">4</text>
<text x="522.9" y="249.1">D</text>
<text x="128.5" y="253.6">5</text>
<text x="128.5" y="257.2">6</text>
<text x="132" y="255.4">5</text>
<text x="323.4" y="255.1">R4</text>
<text x="403.1" y="256.6">1k</text>
<text x="403.1" y="253.4">R14</text>
<text x="132" y="258.9">6</text>
<text x="323.4" y="258.3">330</text>
<text x="332.3" y="261">LED2</text>
<text x="434.5" y="264">Q2</text>
<text x="45.7" y="267.4">100k</text>
<text x="45.7" y="264.2">R50</text>
<text x="66" y="267.5">R55</text>
<text x="73" y="267.5">100k</text>
<text x="332.3" y="264.2">LEDORANGE</text>
<text x="434.5" y="267.1">AO3400A</text>
<text x="402.7" y="274.5">R13</text>
<text x="66" y="276.3">R27</text>
<text x="73.1" y="276.3">1k</text>
<text x="402.7" y="277.7">10k</text>
<text x="65.1" y="285.1">C1</text>
<text x="74.9" y="285.1">100nF</text>
<text x="45.7" y="293.9">100k</text>
<text x="45.7" y="290.7">R51</text>
<text x="66" y="293.9">R56</text>
<text x="73" y="293.9">200k</text>
<text x="330.6" y="292.4">R1</text>
<text x="370.3" y="291.4">U1</text>
<text x="330.6" y="295.6">330</text>
<text x="370.3" y="294.6">PC817C</text>
<text x="66" y="302.8">R28</text>
<text x="73.1" y="302.8">1k</text>
<text x="431.3" y="304.2">22</text>
<text x="431.3" y="301">R101</text>
<text x="65.1" y="311.6">C2</text>
<text x="74.9" y="311.6">100nF</text>
<text x="45.7" y="317.2">R52</text>
<text x="323.4" y="316.9">R2</text>
<text x="403.1" y="315.1">R12</text>
<text x="4.3" y="318.2">E</text>
<text x="45.7" y="320.3">100k</text>
<text x="66" y="320.4">R57</text>
<text x="73" y="320.4">300k</text>
<text x="323.4" y="320">330</text>
<text x="332.3" y="322.8">LED1</text>
<text x="403.1" y="318.3">1k</text>
<text x="522.9" y="318.2">E</text>
<text x="66" y="329.2">R29</text>
<text x="73.1" y="329.2">1k</text>
<text x="332.3" y="326">LEDORANGE</text>
<text x="434.5" y="328.9">AO3400A</text>
<text x="434.5" y="325.7">Q1</text>
<text x="65.1" y="338">C3</text>
<text x="74.9" y="338">100nF</text>
<text x="402.7" y="341.2">10k</text>
<text x="402.7" y="338">R11</text>
<text x="45.7" y="346.8">100k</text>
<text x="45.7" y="343.6">R53</text>
<text x="66" y="346.9">R58</text>
<text x="73" y="346.9">300k</text>
<text x="90.7" y="346.9">R59</text>
<text x="97.7" y="346.9">200k</text>
<text x="66" y="355.7">R30</text>
<text x="73.1" y="355.7">1k</text>
<text x="65.1" y="364.5">C4</text>
<text x="74.9" y="364.5">100nF</text>
<text x="45.7" y="371.8">R54</text>
<text x="45.7" y="375">100k</text>
<text x="66" y="375.1">R60</text>
<text x="73" y="375.1">560k</text>
<text x="90.7" y="375.1">R61</text>
<text x="97.7" y="375.1">560k</text>
<text x="240" y="376.9">L1</text>
<text x="247.2" y="376.9">LM2596S</text>
<text x="66" y="383.9">R31</text>
<text x="73.1" y="383.9">1k</text>
<text x="230" y="382.4">4</text>
<text x="234.5" y="383.8">OUT-</text>
<text x="258.2" y="383.8">IN-</text>
<text x="265.9" y="382.4">2</text>
<text x="287.1" y="383.9">LED7</text>
<text x="176.3" y="389.2">C8</text>
<text x="199.1" y="389.2">LEDBLUE</text>
<text x="199.8" y="385.7">LED8</text>
<text x="276.9" y="387.4">LEDGREEN</text>
<text x="317.4" y="389.2">D2</text>
<text x="65.1" y="392.7">C5</text>
<text x="74.9" y="392.7">100nF</text>
<text x="171" y="392.7">1000uF</text>
<text x="317.2" y="392.7">SS34</text>
<text x="199.9" y="401.2">330</text>
<text x="199.9" y="398">R25</text>
<text x="230" y="396.5">3</text>
<text x="234.5" y="397.9">OUT+</text>
<text x="257.1" y="397.9">IN+</text>
<text x="265.9" y="396.5">1</text>
<text x="286.9" y="401.5">4.7k</text>
<text x="290" y="398">R26</text>
<text x="322.7" y="400.1">F1</text>
<text x="322.7" y="403.2">1808 SMD FUSE</text>
<text x="41.8" y="419.3">1</text>
<text x="111" y="419.3">2</text>
<text x="180.1" y="419.3">3</text>
<text x="249.3" y="419.3">4</text>
<text x="318.4" y="419.3">5</text>
<text x="387.6" y="419.3">6</text>
<text x="456.7" y="419.3">7</text>
</g>
</svg>
